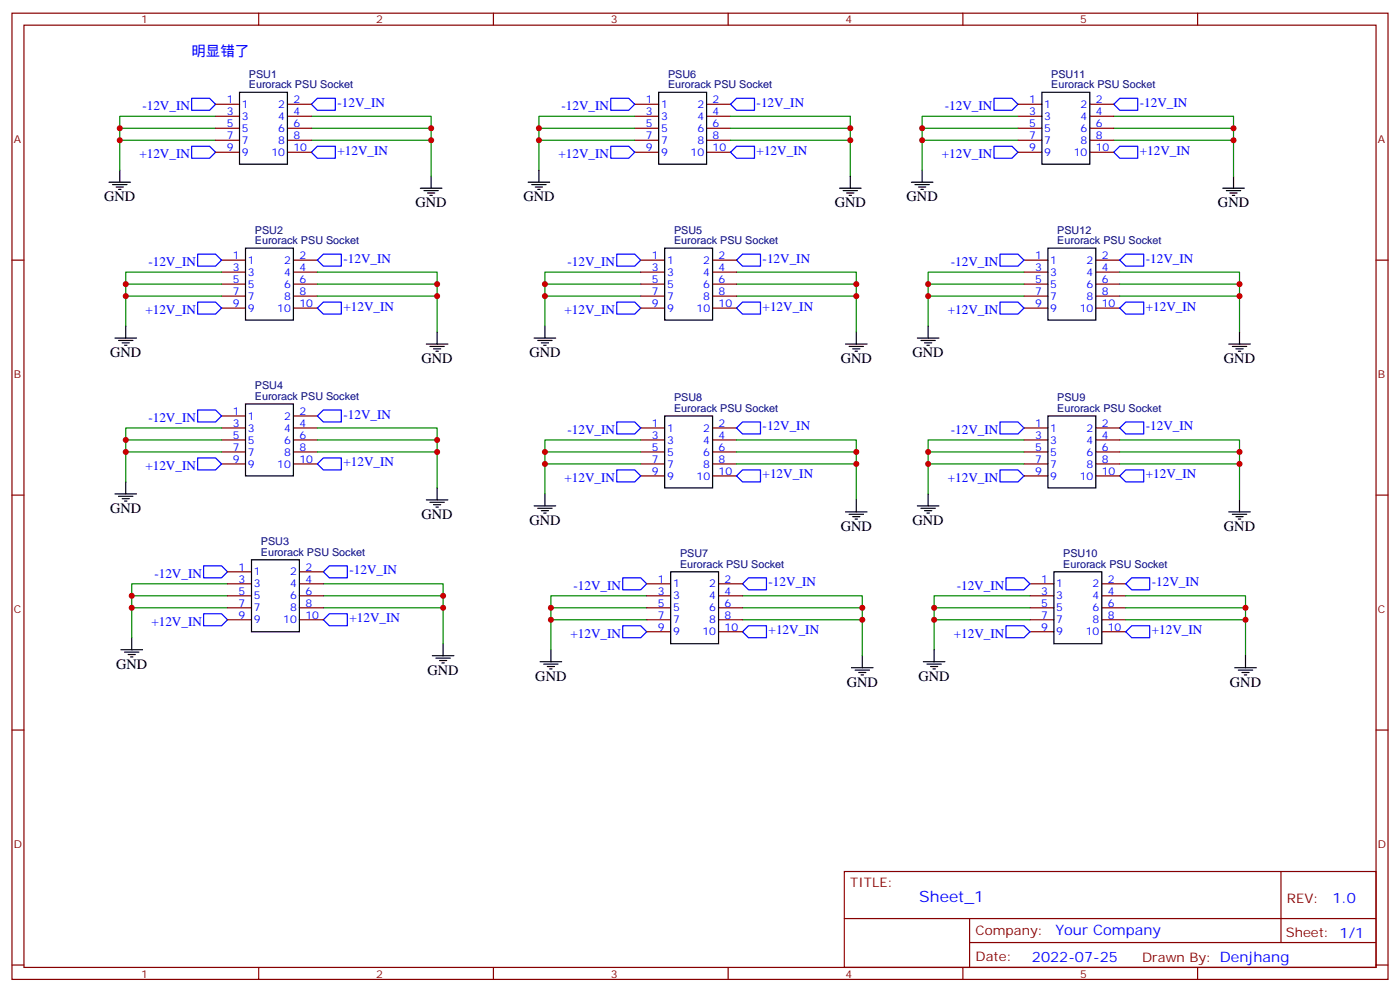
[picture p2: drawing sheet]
<svg xmlns="http://www.w3.org/2000/svg" width="412mm" height="292mm" viewBox="0 0 412 292" stroke-linecap="round" stroke-linejoin="round" font-family="sans-serif">
<g fill="none" stroke="#870000" stroke-width=".35">
<path d="M3.5 3.9h405.4v284.3h-405.4zM7.1 7.4h398.2v277.3h-398.2zM76.2 3.9v3.5M145.3 3.9v3.5M214.5 3.9v3.5M283.6 3.9v3.5M352.8 3.9v3.5M63.5 30.7h7.1M63.5 34.2h7.1M63.5 37.7h7.1M84.7 30.7h7M84.7 34.2h7"/>
<path d="M84.7 37.7h7M187 30.7h7M187 34.2h7M187 37.7h7M208.1 30.7h7.1M208.1 34.2h7.1M208.1 37.7h7.1M299.9 30.7h7M299.9 34.2h7M299.9 37.7h7M321 30.7h7.1M321 34.2h7.1"/>
<path d="M321 37.7h7.1M63.5 41.3h7.1M63.5 44.8h7.1M84.7 41.3h7M84.7 44.8h7M187 41.3h7M187 44.8h7M208.1 41.3h7.1M208.1 44.8h7.1M299.9 41.3h7M299.9 44.8h7M321 41.3h7.1"/>
<path d="M321 44.8h7.1M3.5 76.6h3.6M65.3 76.6h7M86.4 76.6h7.1M188.7 76.6h7.1M209.9 76.6h7.1M301.6 76.6h7.1M322.8 76.6h7M405.3 76.6h3.6M65.3 80.1h7M65.3 83.6h7M65.3 87.1h7"/>
<path d="M65.3 90.7h7M86.4 80.1h7.1M86.4 83.6h7.1M86.4 87.1h7.1M86.4 90.7h7.1M188.7 80.1h7.1M188.7 83.6h7.1M188.7 87.1h7.1M188.7 90.7h7.1M209.9 80.1h7.1M209.9 83.6h7.1M209.9 87.1h7.1"/>
<path d="M209.9 90.7h7.1M301.6 80.1h7.1M301.6 83.6h7.1M301.6 87.1h7.1M301.6 90.7h7.1M322.8 80.1h7M322.8 83.6h7M322.8 87.1h7M322.8 90.7h7M65.3 122.4h7M65.3 125.9h7M65.3 129.5h7"/>
<path d="M65.3 133h7M65.3 136.5h7M86.4 122.4h7.1M86.4 125.9h7.1M86.4 129.5h7.1M86.4 133h7.1M86.4 136.5h7.1M188.7 125.9h7.1M188.7 129.5h7.1M188.7 133h7.1M188.7 136.5h7.1M209.9 125.9h7.1"/>
<path d="M209.9 129.5h7.1M209.9 133h7.1M209.9 136.5h7.1M301.6 125.9h7.1M301.6 129.5h7.1M301.6 133h7.1M301.6 136.5h7.1M322.8 125.9h7M322.8 129.5h7M322.8 133h7M322.8 136.5h7M3.5 145.7h3.6"/>
<path d="M188.7 140.1h7.1M209.9 140.1h7.1M301.6 140.1h7.1M322.8 140.1h7M405.3 145.7h3.6M67 168.3h7.1M67 171.8h7.1M67 175.3h7.1M67 178.9h7.1M88.2 168.3h7M88.2 171.8h7M88.2 175.3h7"/>
<path d="M88.2 178.9h7M190.5 171.8h7.1M190.5 175.3h7.1M190.5 178.9h7.1M211.7 171.8h7M211.7 175.3h7M211.7 178.9h7M303.4 171.8h7M303.4 175.3h7M303.4 178.9h7M324.6 171.8h7M324.6 175.3h7"/>
<path d="M324.6 178.9h7M67 182.4h7.1M88.2 182.4h7M190.5 182.4h7.1M190.5 185.9h7.1M211.7 182.4h7M211.7 185.9h7M303.4 182.4h7M303.4 185.9h7M324.6 182.4h7M324.6 185.9h7M3.5 214.8h3.6"/>
<path d="M405.3 214.8h3.6M248.7 256.5h156.6v28.2h-156.6zM377.3 256.5v20.9M248.7 270.3h156.5M285.6 277.4h119.6M285.6 270.3v14.1M3.5 284h3.6M76.2 284.7v3.5M145.3 284.7v3.5M214.5 284.7v3.5M283.6 284.7v3.5M352.8 284.7v3.5"/>
<path d="M405.3 284h3.6"/>
</g>
<g fill="none" stroke="#000" stroke-width=".35">
<path d="M70.6 27.2h14.1v21.1h-14.1zM194 27.2h14.1v21.1h-14.1zM306.9 27.2h14.1v21.1h-14.1zM32.1 53.6h6.4M33.2 54.3h4.2M34.2 55h2.1M34.9 55.7h.7M35.3 50.1v3.5M123.8 55.4h6.4M124.9 56.1h4.2M125.9 56.8h2.2M126.6 57.5h.8"/>
<path d="M127 51.9v3.5M155.6 53.6h6.3M156.6 54.3h4.3M157.7 55h2.1M158.4 55.7h.7M158.7 50.1v3.5M247.3 55.4h6.3M248.4 56.1h4.2M249.4 56.8h2.1M250.1 57.5h.7M250.5 51.9v3.5M268.5 53.6h6.3"/>
<path d="M269.5 54.3h4.3M270.6 55h2.1M271.3 55.7h.7M271.6 50.1v3.5M360.2 55.4h6.3M361.2 56.1h4.3M362.3 56.8h2.1M363 57.5h.7M363.4 51.9v3.5M72.3 73h14.1v21.2h-14.1zM195.8 73h14.1v21.2h-14.1zM308.7 73h14.1v21.2h-14.1z"/>
<path d="M33.9 99.5h6.3M37 96v3.5M128.8 97.7v3.5M157.3 99.5h6.4M160.5 96v3.5M252.2 97.7v3.5M270.2 99.5h6.4M273.4 96v3.5M365.1 97.7v3.5M34.9 100.2h4.3M36 100.9h2.1M36.7 101.6h.7"/>
<path d="M72.3 118.9h14.1v21.2h-14.1zM125.6 101.2h6.3M126.6 102h4.3M127.7 102.7h2.1M128.4 103.4h.7M158.4 100.2h4.2M159.5 100.9h2.1M160.2 101.6h.7M249.1 101.2h6.3M250.1 102h4.3M251.2 102.7h2.1M251.9 103.4h.7"/>
<path d="M271.3 100.2h4.2M272.3 100.9h2.2M273 101.6h.8M361.9 101.2h6.4M363 102h4.2M364.1 102.7h2.1M364.8 103.4h.7M195.8 122.4h14.1v21.2h-14.1zM308.7 122.4h14.1v21.2h-14.1zM33.9 145.3h6.3M34.9 146h4.3M36 146.8h2.1"/>
<path d="M36.7 147.5h.7M37 141.8v3.5M125.6 147.1h6.3M126.6 147.8h4.3M127.7 148.5h2.1M128.4 149.2h.7M128.8 143.6v3.5M157.3 148.9h6.4M158.4 149.6h4.2M159.5 150.3h2.1M160.2 151h.7M160.5 145.3v3.6"/>
<path d="M249.1 150.6h6.3M250.1 151.3h4.3M251.2 152h2.1M251.9 152.8h.7M252.2 147.1v3.5M270.2 148.9h6.4M271.3 149.6h4.2M272.3 150.3h2.2M273 151h.8M273.4 145.3v3.6M361.9 150.6h6.4M363 151.3h4.2"/>
<path d="M364.1 152h2.1M364.8 152.8h.7M365.1 147.1v3.5M74.1 164.7h14.1v21.2h-14.1zM197.6 168.3h14.1v21.1h-14.1zM310.4 168.3h14.2v21.1h-14.2zM35.6 191.2h6.4M36.7 191.9h4.2M37.7 192.6h2.2M38.5 193.3h.7M38.8 187.7v3.5M127.4 193h6.3"/>
<path d="M128.4 193.7h4.2M129.5 194.4h2.1M130.2 195.1h.7M130.5 189.4v3.6M159.1 194.7h6.4M160.2 195.4h4.2M161.2 196.1h2.1M161.9 196.8h.7M162.3 191.2v3.5M250.8 196.5h6.4M251.9 197.2h4.2M252.9 197.9h2.2"/>
<path d="M253.6 198.6h.8M254 193v3.5M272 194.7h6.3M273 195.4h4.3M274.1 196.1h2.1M274.8 196.8h.7M275.2 191.2v3.5M363.7 196.5h6.4M364.8 197.2h4.2M365.8 197.9h2.1M366.5 198.6h.7M366.9 193v3.5"/>
</g>
<g fill="none" stroke="#008700" stroke-width=".35">
<path d="M35.3 37.7h28.2M63.5 34.2h-28.2v15.9M91.7 34.2h35.3v17.7M91.7 37.7h35.3M158.7 37.7h28.3M187 34.2h-28.3v15.9M215.2 37.7h35.3M215.2 34.2h35.3v17.7M271.6 37.7h28.3M299.9 34.2h-28.3v15.9M328.1 34.2h35.3v17.7M328.1 37.7h35.3"/>
<path d="M35.3 41.3h28.2M91.7 41.3h35.3M158.7 41.3h28.3M215.2 41.3h35.3M271.6 41.3h28.3M328.1 41.3h35.3M37 87.1h28.3M37 83.6h28.3M65.3 80.1h-28.3v15.9M93.5 87.1h35.3M93.5 83.6h35.3M93.5 80.1h35.3v17.6"/>
<path d="M160.5 83.6h28.2M160.5 87.1h28.2M188.7 80.1h-28.2v15.9M217 80.1h35.2v17.6M217 83.6h35.2M217 87.1h35.2M273.4 87.1h28.2M273.4 83.6h28.2M301.6 80.1h-28.2v15.9M329.8 87.1h35.3M329.8 83.6h35.3M329.8 80.1h35.3v17.6"/>
<path d="M37 133h28.3M37 129.5h28.3M65.3 125.9h-28.3v15.9M93.5 133h35.3M93.5 129.5h35.3M93.5 125.9h35.3v17.7M160.5 136.5h28.2M160.5 133h28.2M188.7 129.5h-28.2v15.8M217 136.5h35.2M217 133h35.2M217 129.5h35.2v17.6"/>
<path d="M273.4 133h28.2M273.4 136.5h28.2M301.6 129.5h-28.2v15.8M329.8 129.5h35.3v17.6M329.8 133h35.3M329.8 136.5h35.3M38.8 175.3h28.2M38.8 178.9h28.2M67 171.8h-28.2v15.9M95.2 171.8h35.3v17.6M95.2 175.3h35.3M95.2 178.9h35.3"/>
<path d="M162.3 178.9h28.2M190.5 175.3h-28.2v15.9M218.7 175.3h35.3v17.7M218.7 178.9h35.3M275.2 178.9h28.2M303.4 175.3h-28.2v15.9M331.6 178.9h35.3M331.6 175.3h35.3v17.7M162.3 182.4h28.2M218.7 182.4h35.3M275.2 182.4h28.2M331.6 182.4h35.3"/>
</g>
<g fill="none" stroke="#00f" stroke-width=".35">
<path d="M56.4 28.9h5.3l1.8 1.8-1.8 1.8h-5.3zM93.5 28.9h5.3v3.6h-5.3l-1.8-1.8zM179.9 28.9h5.3l1.8 1.8-1.8 1.8h-5.3zM217 28.9h5.2v3.6h-5.2l-1.8-1.8zM292.8 28.9h5.3l1.8 1.8-1.8 1.8h-5.3zM329.8 28.9h5.3v3.6h-5.3l-1.7-1.8zM56.4 43h5.3l1.8 1.8-1.8 1.8h-5.3zM91.7 44.8l1.8-1.8h5.3v3.6h-5.3zM179.9 43h5.3l1.8 1.8-1.8 1.8h-5.3zM215.2 44.8l1.8-1.8h5.2v3.6h-5.2zM292.8 43h5.3l1.8 1.8-1.8 1.8h-5.3zM328.1 44.8l1.7-1.8h5.3v3.6h-5.3z"/>
<path d="M58.2 74.8h5.3l1.8 1.8-1.8 1.7h-5.3zM93.5 76.6l1.7-1.8h5.3v3.5h-5.3zM181.7 74.8h5.3l1.7 1.8-1.7 1.7h-5.3zM217 76.6l1.7-1.8h5.3v3.5h-5.3zM294.6 74.8h5.3l1.7 1.8-1.7 1.7h-5.3zM329.8 76.6l1.8-1.8h5.3v3.5h-5.3zM58.2 88.9h5.3l1.8 1.8-1.8 1.7h-5.3zM93.5 90.7l1.7-1.8h5.3v3.5h-5.3zM181.7 88.9h5.3l1.7 1.8-1.7 1.7h-5.3zM217 90.7l1.7-1.8h5.3v3.5h-5.3zM294.6 88.9h5.3l1.7 1.8-1.7 1.7h-5.3zM329.8 90.7l1.8-1.8h5.3v3.5h-5.3z"/>
<path d="M58.2 134.8h5.3l1.8 1.7-1.8 1.8h-5.3zM58.2 120.6h5.3l1.8 1.8-1.8 1.8h-5.3zM93.5 136.5l1.7-1.7h5.3v3.5h-5.3zM93.5 122.4l1.7-1.8h5.3v3.6h-5.3zM181.7 138.3h5.3l1.7 1.8-1.7 1.7h-5.3zM181.7 124.2h5.3l1.7 1.7-1.7 1.8h-5.3zM217 125.9l1.7-1.7h5.3v3.5h-5.3zM294.6 124.2h5.3l1.7 1.7-1.7 1.8h-5.3zM294.6 138.3h5.3l1.7 1.8-1.7 1.7h-5.3zM329.8 125.9l1.8-1.7h5.3v3.5h-5.3zM217 140.1l1.7-1.8h5.3v3.5h-5.3zM329.8 140.1l1.8-1.8h5.3v3.5h-5.3z"/>
<path d="M60 166.5h5.3l1.7 1.8-1.7 1.7h-5.3zM95.2 168.3l1.8-1.8h5.3v3.5h-5.3zM183.4 170h5.3l1.8 1.8-1.8 1.8h-5.3zM218.7 171.8l1.8-1.8h5.3v3.6h-5.3zM296.3 170h5.3l1.8 1.8-1.8 1.8h-5.3zM331.6 171.8l1.8-1.8h5.3v3.6h-5.3zM60 180.6h5.3l1.7 1.8-1.7 1.7h-5.3zM95.2 182.4l1.8-1.8h5.3v3.5h-5.3zM183.4 184.1h5.3l1.8 1.8-1.8 1.8h-5.3zM218.7 185.9l1.8-1.8h5.3v3.6h-5.3zM296.3 184.1h5.3l1.8 1.8-1.8 1.8h-5.3zM333.4 184.1h5.3v3.6h-5.3l-1.8-1.8z"/>
</g>
<g fill="#c00">
<circle cx="35.3" cy="37.7" r=".88"/>
<circle cx="35.3" cy="41.3" r=".88"/>
<circle cx="127" cy="41.3" r=".88"/>
<circle cx="127" cy="37.7" r=".88"/>
<circle cx="128.8" cy="83.6" r=".88"/>
<circle cx="128.8" cy="87.1" r=".88"/>
<circle cx="37" cy="87.1" r=".88"/>
<circle cx="37" cy="83.6" r=".88"/>
<circle cx="38.8" cy="175.3" r=".88"/>
<circle cx="38.8" cy="178.9" r=".88"/>
<circle cx="130.5" cy="178.9" r=".88"/>
<circle cx="130.5" cy="175.3" r=".88"/>
<circle cx="128.8" cy="129.5" r=".88"/>
<circle cx="128.8" cy="133" r=".88"/>
<circle cx="37" cy="133" r=".88"/>
<circle cx="37" cy="129.5" r=".88"/>
<circle cx="160.5" cy="83.6" r=".88"/>
<circle cx="160.5" cy="87.1" r=".88"/>
<circle cx="252.2" cy="87.1" r=".88"/>
<circle cx="252.2" cy="83.6" r=".88"/>
<circle cx="250.5" cy="37.7" r=".88"/>
<circle cx="250.5" cy="41.3" r=".88"/>
<circle cx="158.8" cy="41.3" r=".88"/>
<circle cx="158.8" cy="37.7" r=".88"/>
<circle cx="162.3" cy="178.9" r=".88"/>
<circle cx="162.3" cy="182.4" r=".88"/>
<circle cx="254" cy="182.4" r=".88"/>
<circle cx="254" cy="178.9" r=".88"/>
<circle cx="252.2" cy="133" r=".88"/>
<circle cx="252.2" cy="136.5" r=".88"/>
<circle cx="160.5" cy="136.5" r=".88"/>
<circle cx="160.5" cy="133" r=".88"/>
<circle cx="273.4" cy="133" r=".88"/>
<circle cx="273.4" cy="136.5" r=".88"/>
<circle cx="365.1" cy="136.5" r=".88"/>
<circle cx="365.1" cy="133" r=".88"/>
<circle cx="366.9" cy="178.9" r=".88"/>
<circle cx="366.9" cy="182.4" r=".88"/>
<circle cx="275.2" cy="182.4" r=".88"/>
<circle cx="275.2" cy="178.9" r=".88"/>
<circle cx="271.6" cy="37.7" r=".88"/>
<circle cx="271.6" cy="41.3" r=".88"/>
<circle cx="363.4" cy="41.3" r=".88"/>
<circle cx="363.4" cy="37.7" r=".88"/>
<circle cx="365.1" cy="83.6" r=".88"/>
<circle cx="365.1" cy="87.1" r=".88"/>
<circle cx="273.4" cy="87.1" r=".88"/>
<circle cx="273.4" cy="83.6" r=".88"/>
</g>
<text font-size="4.6" fill="#00f" x="270.8" y="265.5">Sheet_1</text>
<g font-size="4.2" fill="#00f">
<text x="56.4" y="16.6">明显错了</text>
<text x="392.5" y="265.7">1.0</text>
<text x="310.9" y="275.3">Your Company</text>
<text x="304" y="283.1">2022-07-25</text>
</g>
<g font-size="4.2">
<text x="30.7" y="59.3">GND</text>
<text x="154.2" y="59.3">GND</text>
<text x="267.1" y="59.3">GND</text>
<text x="122.4" y="61">GND</text>
<text x="245.9" y="61">GND</text>
<text x="358.8" y="61">GND</text>
<text x="32.5" y="105.1">GND</text>
<text x="124.2" y="106.9">GND</text>
<text x="155.9" y="105.1">GND</text>
<text x="247.6" y="106.9">GND</text>
<text x="268.8" y="105.1">GND</text>
<text x="360.5" y="106.9">GND</text>
<text x="32.5" y="151">GND</text>
<text x="124.2" y="152.8">GND</text>
<text x="155.9" y="154.5">GND</text>
<text x="268.8" y="154.5">GND</text>
<text x="247.6" y="156.3">GND</text>
<text x="360.5" y="156.3">GND</text>
<text x="34.2" y="196.8">GND</text>
<text x="125.9" y="198.6">GND</text>
<text x="157.7" y="200.4">GND</text>
<text x="249.4" y="202.1">GND</text>
<text x="270.6" y="200.4">GND</text>
<text x="362.3" y="202.1">GND</text>
</g>
<g font-size="3.9" fill="#00f">
<text x="41.9" y="32.5">-12V_IN</text>
<text x="99.4" y="31.4">-12V_IN</text>
<text x="165.4" y="32.5">-12V_IN</text>
<text x="222.9" y="31.4">-12V_IN</text>
<text x="278.3" y="32.5">-12V_IN</text>
<text x="335.8" y="31.4">-12V_IN</text>
<text x="41.1" y="46.6">+12V_IN</text>
<text x="99.4" y="45.5">+12V_IN</text>
<text x="164.5" y="46.6">+12V_IN</text>
<text x="222.9" y="45.5">+12V_IN</text>
<text x="277.4" y="46.6">+12V_IN</text>
<text x="335.8" y="45.5">+12V_IN</text>
<text x="101.2" y="77.3">-12V_IN</text>
<text x="224.6" y="77.3">-12V_IN</text>
<text x="337.5" y="77.3">-12V_IN</text>
<text x="43.7" y="78.3">-12V_IN</text>
<text x="167.2" y="78.3">-12V_IN</text>
<text x="280.1" y="78.3">-12V_IN</text>
<text x="42.8" y="92.4">+12V_IN</text>
<text x="101.2" y="91.4">+12V_IN</text>
<text x="166.3" y="92.4">+12V_IN</text>
<text x="224.6" y="91.4">+12V_IN</text>
<text x="279.2" y="92.4">+12V_IN</text>
<text x="337.5" y="91.4">+12V_IN</text>
<text x="43.7" y="124.2">-12V_IN</text>
<text x="101.2" y="123.2">-12V_IN</text>
<text x="167.2" y="127.7">-12V_IN</text>
<text x="224.6" y="126.7">-12V_IN</text>
<text x="280.1" y="127.7">-12V_IN</text>
<text x="337.5" y="126.7">-12V_IN</text>
<text x="101.2" y="137.3">+12V_IN</text>
<text x="42.8" y="138.3">+12V_IN</text>
<text x="166.3" y="141.8">+12V_IN</text>
<text x="224.6" y="140.8">+12V_IN</text>
<text x="279.2" y="141.8">+12V_IN</text>
<text x="337.5" y="140.8">+12V_IN</text>
<text x="45.5" y="170">-12V_IN</text>
<text x="102.9" y="169">-12V_IN</text>
<text x="168.9" y="173.6">-12V_IN</text>
<text x="226.4" y="172.5">-12V_IN</text>
<text x="281.8" y="173.6">-12V_IN</text>
<text x="339.3" y="172.5">-12V_IN</text>
<text x="44.6" y="184.1">+12V_IN</text>
<text x="102.9" y="183.1">+12V_IN</text>
<text x="168.1" y="187.7">+12V_IN</text>
<text x="226.4" y="186.7">+12V_IN</text>
<text x="280.9" y="187.7">+12V_IN</text>
<text x="339.3" y="186.7">+12V_IN</text>
</g>
<g font-size="3.9" fill="#800">
<text x="250.5" y="261.1">TITLE:</text>
<text x="379.1" y="265.7">REV:</text>
<text x="287.4" y="275.3">Company:</text>
<text x="378.7" y="275.9">Sheet: 1/1</text>
<text x="287.4" y="282.9">Date:</text>
<text x="336.4" y="283">Drawn By: Denjhang</text>
</g>
<g font-size="3.2" fill="#800">
<text x="41.6" y="6.9">1</text>
<text x="110.8" y="6.9">2</text>
<text x="179.9" y="6.9">3</text>
<text x="249.1" y="6.9">4</text>
<text x="318.2" y="6.9">5</text>
<text x="4.1" y="42">A</text>
<text x="405.9" y="42">A</text>
<text x="4.1" y="111.1">B</text>
<text x="405.9" y="111.1">B</text>
<text x="4.1" y="180.3">C</text>
<text x="405.9" y="180.3">C</text>
<text x="4.1" y="249.4">D</text>
<text x="405.9" y="249.4">D</text>
<text x="41.6" y="287.7">1</text>
<text x="110.8" y="287.7">2</text>
<text x="179.9" y="287.7">3</text>
<text x="249.1" y="287.7">4</text>
<text x="318.2" y="287.7">5</text>
</g>
<g font-size="3.2" fill="#000080">
<text x="73.3" y="22.9">PSU1</text>
<text x="196.8" y="22.9">PSU6</text>
<text x="309.7" y="22.9">PSU11</text>
<text x="73.3" y="26">Eurorack PSU Socket</text>
<text x="196.8" y="26">Eurorack PSU Socket</text>
<text x="309.7" y="26">Eurorack PSU Socket</text>
<text x="75.1" y="71.9">Eurorack PSU Socket</text>
<text x="75.1" y="68.8">PSU2</text>
<text x="198.5" y="71.9">Eurorack PSU Socket</text>
<text x="198.6" y="68.8">PSU5</text>
<text x="311.4" y="71.9">Eurorack PSU Socket</text>
<text x="311.4" y="68.8">PSU12</text>
<text x="75.1" y="117.7">Eurorack PSU Socket</text>
<text x="75.1" y="114.6">PSU4</text>
<text x="198.6" y="118.1">PSU8</text>
<text x="311.4" y="118.1">PSU9</text>
<text x="198.5" y="121.3">Eurorack PSU Socket</text>
<text x="311.4" y="121.3">Eurorack PSU Socket</text>
<text x="76.8" y="160.5">PSU3</text>
<text x="76.8" y="163.6">Eurorack PSU Socket</text>
<text x="200.3" y="167.1">Eurorack PSU Socket</text>
<text x="200.3" y="164">PSU7</text>
<text x="313.2" y="167.1">Eurorack PSU Socket</text>
<text x="313.2" y="164">PSU10</text>
</g>
<g font-size="3.2" fill="#00f">
<text x="66.8" y="30.3">1</text>
<text x="66.8" y="33.9">3</text>
<text x="71.3" y="31.8">1</text>
<text x="71.3" y="35.3">3</text>
<text x="81.9" y="31.8">2</text>
<text x="81.9" y="35.3">4</text>
<text x="86.4" y="30.3">2</text>
<text x="86.4" y="33.9">4</text>
<text x="190.2" y="30.3">1</text>
<text x="190.2" y="33.9">3</text>
<text x="194.7" y="31.8">1</text>
<text x="194.7" y="35.3">3</text>
<text x="205.4" y="31.8">2</text>
<text x="205.4" y="35.3">4</text>
<text x="209.9" y="30.3">2</text>
<text x="209.9" y="33.9">4</text>
<text x="303.1" y="30.3">1</text>
<text x="303.1" y="33.9">3</text>
<text x="307.6" y="31.8">1</text>
<text x="307.6" y="35.3">3</text>
<text x="318.3" y="31.8">2</text>
<text x="318.3" y="35.3">4</text>
<text x="322.8" y="30.3">2</text>
<text x="322.8" y="33.9">4</text>
<text x="66.8" y="37.4">5</text>
<text x="66.8" y="40.9">7</text>
<text x="71.3" y="38.8">5</text>
<text x="81.9" y="38.8">6</text>
<text x="86.4" y="37.4">6</text>
<text x="86.4" y="40.9">8</text>
<text x="190.2" y="37.4">5</text>
<text x="190.2" y="40.9">7</text>
<text x="194.7" y="38.8">5</text>
<text x="205.4" y="38.8">6</text>
<text x="209.9" y="37.4">6</text>
<text x="209.9" y="40.9">8</text>
<text x="303.1" y="37.4">5</text>
<text x="303.1" y="40.9">7</text>
<text x="307.6" y="38.8">5</text>
<text x="318.3" y="38.8">6</text>
<text x="322.8" y="37.4">6</text>
<text x="322.8" y="40.9">8</text>
<text x="66.8" y="44.4">9</text>
<text x="71.3" y="42.3">7</text>
<text x="71.3" y="45.9">9</text>
<text x="79.9" y="45.9">10</text>
<text x="81.9" y="42.3">8</text>
<text x="86.4" y="44.4">10</text>
<text x="190.2" y="44.4">9</text>
<text x="194.7" y="42.3">7</text>
<text x="194.7" y="45.9">9</text>
<text x="203.4" y="45.9">10</text>
<text x="205.4" y="42.3">8</text>
<text x="209.9" y="44.4">10</text>
<text x="303.1" y="44.4">9</text>
<text x="307.6" y="42.3">7</text>
<text x="307.6" y="45.9">9</text>
<text x="316.3" y="45.9">10</text>
<text x="318.3" y="42.3">8</text>
<text x="322.8" y="44.4">10</text>
<text x="68.5" y="76.2">1</text>
<text x="73" y="77.6">1</text>
<text x="83.7" y="77.6">2</text>
<text x="88.2" y="76.2">2</text>
<text x="192" y="76.2">1</text>
<text x="196.5" y="77.6">1</text>
<text x="207.2" y="77.6">2</text>
<text x="211.7" y="76.2">2</text>
<text x="304.9" y="76.2">1</text>
<text x="309.4" y="77.6">1</text>
<text x="320.1" y="77.6">2</text>
<text x="324.6" y="76.2">2</text>
<text x="68.5" y="79.7">3</text>
<text x="68.5" y="83.3">5</text>
<text x="73" y="81.1">3</text>
<text x="83.7" y="81.1">4</text>
<text x="88.2" y="79.7">4</text>
<text x="88.2" y="83.3">6</text>
<text x="192" y="79.7">3</text>
<text x="192" y="83.3">5</text>
<text x="196.5" y="81.1">3</text>
<text x="207.2" y="81.1">4</text>
<text x="211.7" y="79.7">4</text>
<text x="211.7" y="83.3">6</text>
<text x="304.9" y="79.7">3</text>
<text x="304.9" y="83.3">5</text>
<text x="309.4" y="81.1">3</text>
<text x="320.1" y="81.1">4</text>
<text x="324.6" y="79.7">4</text>
<text x="324.6" y="83.3">6</text>
<text x="68.5" y="86.8">7</text>
<text x="73" y="84.7">5</text>
<text x="73" y="88.2">7</text>
<text x="83.7" y="84.7">6</text>
<text x="83.7" y="88.2">8</text>
<text x="88.2" y="86.8">8</text>
<text x="192" y="86.8">7</text>
<text x="196.5" y="84.7">5</text>
<text x="196.5" y="88.2">7</text>
<text x="207.2" y="84.7">6</text>
<text x="207.2" y="88.2">8</text>
<text x="211.7" y="86.8">8</text>
<text x="304.9" y="86.8">7</text>
<text x="309.4" y="84.7">5</text>
<text x="309.4" y="88.2">7</text>
<text x="320.1" y="84.7">6</text>
<text x="320.1" y="88.2">8</text>
<text x="324.6" y="86.8">8</text>
<text x="68.5" y="90.3">9</text>
<text x="73" y="91.7">9</text>
<text x="81.7" y="91.7">10</text>
<text x="88.2" y="90.3">10</text>
<text x="192" y="90.3">9</text>
<text x="196.5" y="91.7">9</text>
<text x="205.2" y="91.7">10</text>
<text x="211.7" y="90.3">10</text>
<text x="304.9" y="90.3">9</text>
<text x="309.4" y="91.7">9</text>
<text x="318.1" y="91.7">10</text>
<text x="324.6" y="90.3">10</text>
<text x="68.5" y="122.1">1</text>
<text x="68.5" y="125.6">3</text>
<text x="73" y="123.5">1</text>
<text x="83.7" y="123.5">2</text>
<text x="88.2" y="122.1">2</text>
<text x="88.2" y="125.6">4</text>
<text x="192" y="125.6">1</text>
<text x="211.7" y="125.6">2</text>
<text x="304.9" y="125.6">1</text>
<text x="324.6" y="125.6">2</text>
<text x="68.5" y="129.1">5</text>
<text x="73" y="127">3</text>
<text x="73" y="130.5">5</text>
<text x="83.7" y="127">4</text>
<text x="83.7" y="130.5">6</text>
<text x="88.2" y="129.1">6</text>
<text x="192" y="129.1">3</text>
<text x="196.5" y="127">1</text>
<text x="196.5" y="130.5">3</text>
<text x="207.2" y="127">2</text>
<text x="207.2" y="130.5">4</text>
<text x="211.7" y="129.1">4</text>
<text x="304.9" y="129.1">3</text>
<text x="309.4" y="127">1</text>
<text x="309.4" y="130.5">3</text>
<text x="320.1" y="127">2</text>
<text x="320.1" y="130.5">4</text>
<text x="324.6" y="129.1">4</text>
<text x="68.5" y="132.6">7</text>
<text x="68.5" y="136.2">9</text>
<text x="73" y="134.1">7</text>
<text x="73" y="137.6">9</text>
<text x="81.7" y="137.6">10</text>
<text x="83.7" y="134.1">8</text>
<text x="88.2" y="132.6">8</text>
<text x="88.2" y="136.2">10</text>
<text x="192" y="132.6">5</text>
<text x="192" y="136.2">7</text>
<text x="196.5" y="134.1">5</text>
<text x="196.5" y="137.6">7</text>
<text x="207.2" y="134.1">6</text>
<text x="207.2" y="137.6">8</text>
<text x="211.7" y="132.6">6</text>
<text x="211.7" y="136.2">8</text>
<text x="304.9" y="132.6">5</text>
<text x="304.9" y="136.2">7</text>
<text x="309.4" y="134.1">5</text>
<text x="309.4" y="137.6">7</text>
<text x="320.1" y="134.1">6</text>
<text x="320.1" y="137.6">8</text>
<text x="324.6" y="132.6">6</text>
<text x="324.6" y="136.2">8</text>
<text x="192" y="139.7">9</text>
<text x="196.5" y="141.1">9</text>
<text x="205.2" y="141.1">10</text>
<text x="211.7" y="139.7">10</text>
<text x="304.9" y="139.7">9</text>
<text x="309.4" y="141.1">9</text>
<text x="318.1" y="141.1">10</text>
<text x="324.6" y="139.7">10</text>
<text x="70.3" y="167.9">1</text>
<text x="90" y="167.9">2</text>
<text x="70.3" y="171.4">3</text>
<text x="74.8" y="169.3">1</text>
<text x="74.8" y="172.9">3</text>
<text x="85.5" y="169.3">2</text>
<text x="85.5" y="172.9">4</text>
<text x="90" y="171.4">4</text>
<text x="193.8" y="171.4">1</text>
<text x="198.3" y="172.9">1</text>
<text x="208.9" y="172.9">2</text>
<text x="213.4" y="171.4">2</text>
<text x="306.7" y="171.4">1</text>
<text x="311.1" y="172.9">1</text>
<text x="321.8" y="172.9">2</text>
<text x="326.3" y="171.4">2</text>
<text x="70.3" y="175">5</text>
<text x="70.3" y="178.5">7</text>
<text x="74.8" y="176.4">5</text>
<text x="74.8" y="179.9">7</text>
<text x="85.5" y="176.4">6</text>
<text x="85.5" y="179.9">8</text>
<text x="90" y="175">6</text>
<text x="90" y="178.5">8</text>
<text x="193.8" y="175">3</text>
<text x="193.8" y="178.5">5</text>
<text x="198.3" y="176.4">3</text>
<text x="198.3" y="179.9">5</text>
<text x="208.9" y="176.4">4</text>
<text x="208.9" y="179.9">6</text>
<text x="213.4" y="175">4</text>
<text x="213.4" y="178.5">6</text>
<text x="306.7" y="175">3</text>
<text x="306.7" y="178.5">5</text>
<text x="311.1" y="176.4">3</text>
<text x="311.1" y="179.9">5</text>
<text x="321.8" y="176.4">4</text>
<text x="321.8" y="179.9">6</text>
<text x="326.3" y="175">4</text>
<text x="326.3" y="178.5">6</text>
<text x="70.3" y="182">9</text>
<text x="74.8" y="183.4">9</text>
<text x="83.5" y="183.4">10</text>
<text x="90" y="182">10</text>
<text x="193.8" y="182">7</text>
<text x="193.8" y="185.6">9</text>
<text x="198.3" y="183.4">7</text>
<text x="208.9" y="183.4">8</text>
<text x="213.4" y="182">8</text>
<text x="213.4" y="185.6">10</text>
<text x="306.7" y="182">7</text>
<text x="306.7" y="185.6">9</text>
<text x="311.1" y="183.4">7</text>
<text x="321.8" y="183.4">8</text>
<text x="326.3" y="182">8</text>
<text x="326.3" y="185.6">10</text>
<text x="198.3" y="187">9</text>
<text x="206.9" y="187">10</text>
<text x="311.1" y="187">9</text>
<text x="319.8" y="187">10</text>
</g>
</svg>
